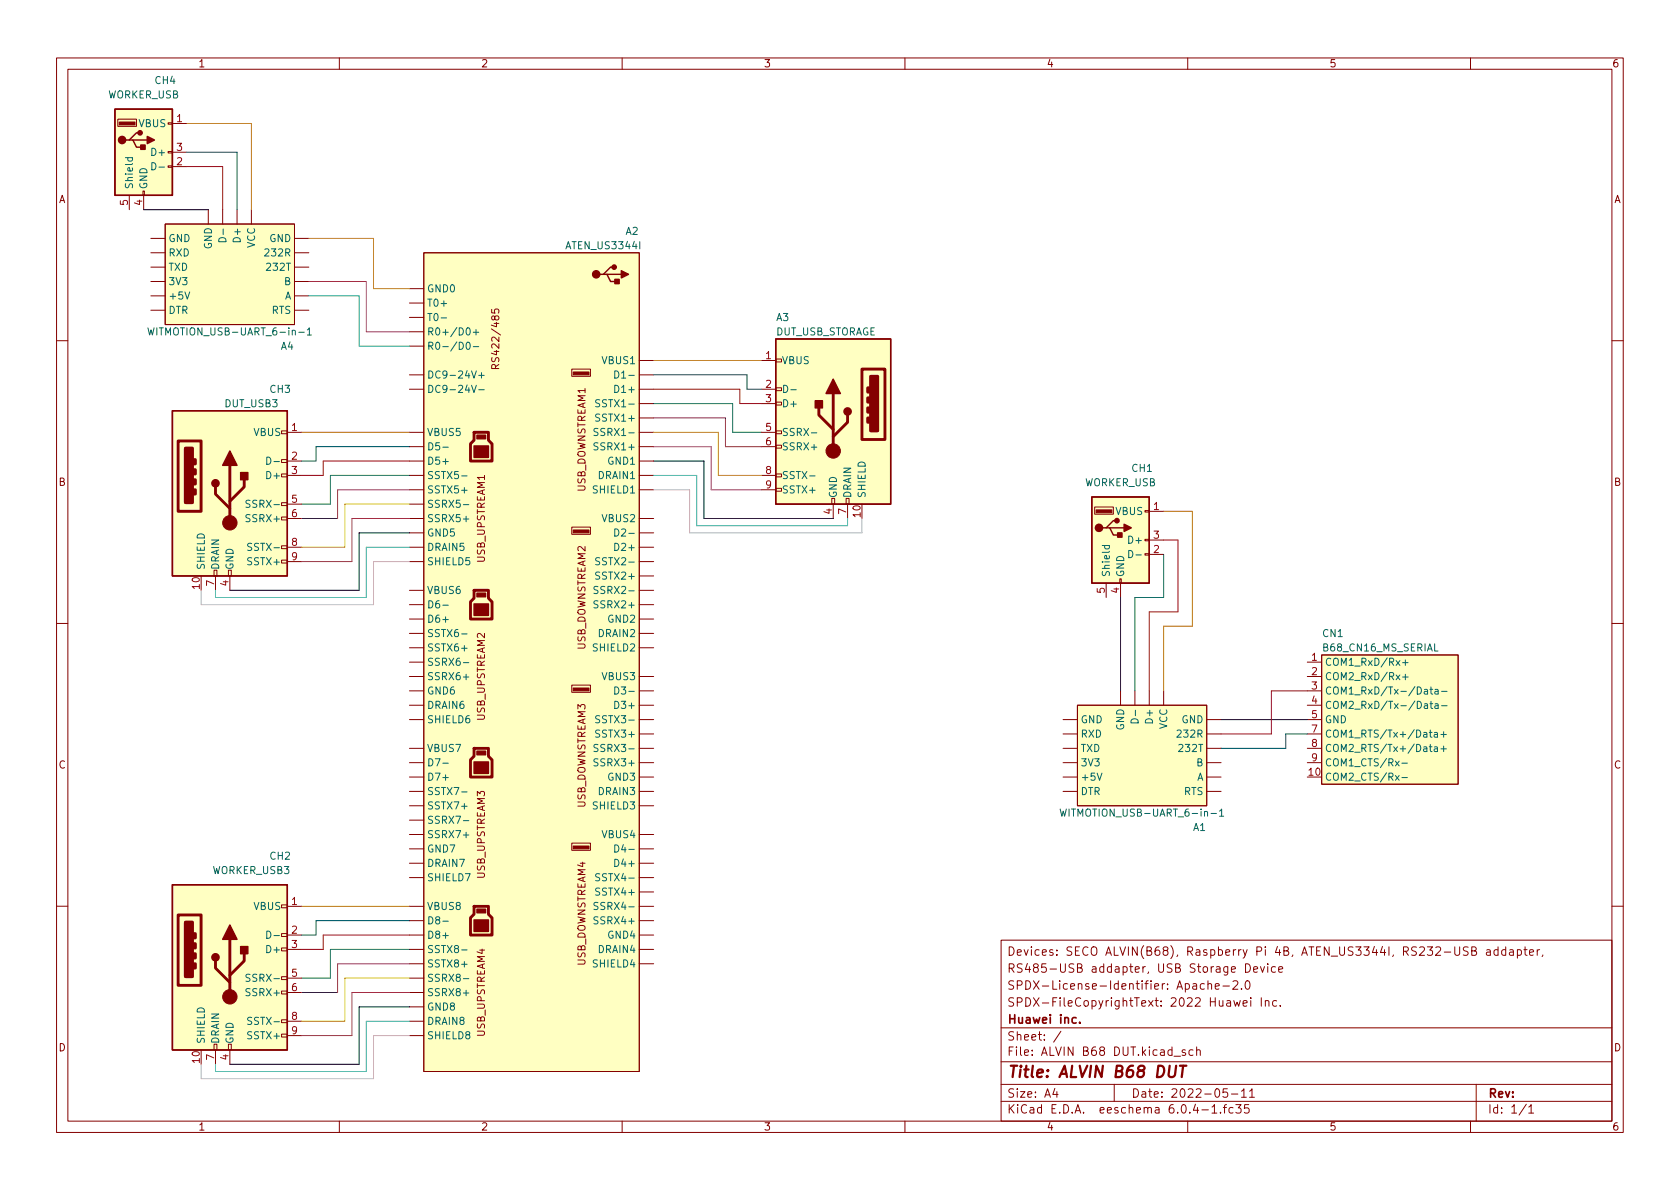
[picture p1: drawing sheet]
<svg xmlns="http://www.w3.org/2000/svg" width="297mm" height="210mm" viewBox="0 0 297 210" stroke-linecap="round" stroke-linejoin="round" font-family="sans-serif">
<g fill="none" stroke="#840000" stroke-width=".18">
<path d="M10 10.2h277v190.1h-277zM12 12.2h273v186.1h-273zM60 10.2v2M110 10.2v2M160 10.2v2M210 10.2v2M260 10.2v2M20.8 21.1h3.3v1.2h-3.3zM22.9 34.5v2.6M25.3 33.8h.2v.7h-.2zM25.4 34.5v2.6M29.2 39.6h22.9v17.8h-22.9z"/>
<path d="M29.7 29.3h.8v.3h-.8zM29.7 26.8h.8v.2h-.8zM29.7 21.7h.8v.3h-.8zM30.5 21.8h2.5M30.5 29.5h2.5M30.5 26.9h2.5M36.8 37.1v2.5M39.4 37.1v2.5M41.9 37.1v2.5M44.4 37.1v2.5M26.7 52.3h2.5M26.7 44.7h2.5"/>
<path d="M26.7 47.2h2.5M26.7 49.8h2.5M26.7 54.9h2.5M26.7 42.2h2.5M52.1 52.3h2.5M52.1 44.7h2.5M52.1 47.2h2.5M52.1 49.8h2.5M52.1 54.9h2.5M52.1 42.2h2.5M72.4 51h2.5M72.4 58.7h2.5"/>
<path d="M72.4 53.6h2.5M72.4 56.1h2.5M74.9 44.7h38.1v144.8h-38.1zM86.9 54.7v.6l.6 .1-.1-.2 .1-.4 .2-.2 .4 .1 .1 .2-.1 .5M10 60.2h2M49.8 76.2h1v.5h-1zM50.8 76.4h2.5M72.4 68.8h2.5M72.4 76.4h2.5M72.4 79h2.5M72.4 66.3h2.5M72.4 61.2h2.5"/>
<path d="M87.6 65.2l-.1-.6-.1-.2-.3 .1-.2 .7h1.3M88.2 64.4l-.6 .5M101.1 65.3h3.3v1.2h-3.3zM113 63.7h2.6M113 68.8h2.6M113 71.4h2.6M113 76.4h2.6M113 79h2.6M113 66.3h2.6M113 73.9h2.6M134.6 63.7h2.6M134.6 68.8h2.6"/>
<path d="M134.6 71.4h2.6M134.6 76.4h2.6M134.6 79h2.6M137.2 78.7h1v.5h-1zM137.2 76.2h1v.5h-1zM137.2 71.1h1v.5h-1zM137.2 68.6h1v.5h-1zM137.2 63.5h1v.5h-1zM285 60.2h2M49.8 99.1h1v.5h-1zM49.8 96.5h1v.5h-1zM49.8 91.4h1v.5h-1z"/>
<path d="M49.8 88.9h1v.5h-1zM49.8 83.8h1v.5h-1zM49.8 81.3h1v.5h-1zM50.8 84.1h2.5M50.8 96.8h2.5M50.8 81.5h2.5M50.8 99.3h2.5M50.8 91.7h2.5M50.8 89.1h2.5M72.4 84.1h2.5M72.4 86.6h2.5M72.4 96.8h2.5"/>
<path d="M72.4 94.2h2.5M72.4 81.5h2.5M72.4 99.3h2.5M72.4 91.7h2.5M72.4 89.1h2.5M101.1 93.2h3.3v1.3h-3.3zM113 84.1h2.6M113 86.6h2.6M113 96.8h2.6M113 94.2h2.6M113 81.5h2.6M113 99.3h2.6"/>
<path d="M113 91.7h2.6M134.6 84.1h2.6M134.6 86.6h2.6M137.2 86.4h1v.5h-1zM137.2 83.8h1v.5h-1zM147.1 88.1h.5v1h-.5zM147.3 89.1v2.6M149.6 88.1h.5v1h-.5zM149.9 89.1v2.6M193.5 89.7h3.3v1.2h-3.3zM202.4 97.9h.8v.3h-.8zM202.4 95.4h.8v.2h-.8z"/>
<path d="M202.4 90.3h.8v.2h-.8zM203.2 90.4h2.5M203.2 98h2.5M203.2 95.5h2.5M10 110.2h2M37.8 100.8h.6v1h-.6zM38.1 101.8v2.6M40.4 100.8h.5v1h-.5zM40.6 101.8v2.6M72.4 109.5h2.5M72.4 106.9h2.5M72.4 112h2.5"/>
<path d="M72.4 114.5h2.5M72.4 104.4h2.5M72.4 119.6h2.5M72.4 117.1h2.5M113 109.5h2.6M113 106.9h2.6M113 112h2.6M113 114.5h2.6M113 104.4h2.6M113 119.6h2.6M113 101.8h2.6M195.6 103.1v2.6"/>
<path d="M198 102.4h.2v.7h-.2zM198.1 103.1v2.6M231.1 119.6h2.6M231.1 117.1h2.6M233.7 115.8h24.1v22.9h-24.1zM285 110.2h2M72.4 137.4h2.5M72.4 132.3h2.5M72.4 134.9h2.5M72.4 139.9h2.5M72.4 127.2h2.5M72.4 124.7h2.5"/>
<path d="M72.4 122.2h2.5M101.1 121.2h3.3v1.2h-3.3zM113 137.4h2.6M113 129.8h2.6M113 132.3h2.6M113 134.9h2.6M113 139.9h2.6M113 127.2h2.6M113 124.7h2.6M113 122.2h2.6M188 137.4h2.5M188 129.8h2.5"/>
<path d="M188 132.3h2.5M188 134.9h2.5M188 139.9h2.5M188 127.2h2.5M190.5 124.7h22.9v17.8h-22.9zM198.1 122.2v2.5M200.7 122.2v2.5M203.2 122.2v2.5M205.7 122.2v2.5M213.4 137.4h2.5M213.4 129.8h2.5M213.4 132.3h2.5"/>
<path d="M213.4 134.9h2.5M213.4 139.9h2.5M213.4 127.2h2.5M231.1 129.8h2.6M231.1 132.3h2.6M231.1 134.9h2.6M231.1 127.2h2.6M231.1 124.7h2.6M231.1 122.2h2.6M72.4 152.6h2.5M72.4 150.1h2.5M72.4 142.5h2.5"/>
<path d="M72.4 155.2h2.5M72.4 147.6h2.5M72.4 145h2.5M101.1 149.1h3.3v1.3h-3.3zM113 152.6h2.6M113 150.1h2.6M113 142.5h2.6M113 155.2h2.6M113 147.6h2.6M113 157.7h2.6M10 160.2h2M49.8 175.3h1v.5h-1z"/>
<path d="M49.8 172.7h1v.5h-1zM49.8 167.6h1v.5h-1zM49.8 165.1h1v.5h-1zM49.8 160h1v.5h-1zM50.8 160.3h2.5M50.8 165.3h2.5M50.8 167.9h2.5M50.8 173h2.5M50.8 175.5h2.5M72.4 160.3h2.5M72.4 165.3h2.5M72.4 167.9h2.5"/>
<path d="M72.4 173h2.5M72.4 175.5h2.5M72.4 162.8h2.5M72.4 178h2.5M72.4 170.4h2.5M113 160.3h2.6M113 165.3h2.6M113 167.9h2.6M113 162.8h2.6M113 170.4h2.6M177 166.3h108v32h-108zM212.9 174l-.4-.1-.3 .3v.4l.2 .3h.5"/>
<path d="M213.6 174.1l.2-.2 .3 .1 .1 .9M213.6 173.4v1.5M214.9 174.4l.7-.1-.1-.3-.4-.1-.2 .2v.8h.6M216.2 174.4h1.2M218 173.6l.6-.2 .2 .2 .1 .3-1 1h1M218.1 176.9l.3 1 .3-.7 .3 .7 .3-1M219.5 174.8v.1M219.8 177.4l.7-.1-.1-.3-.4-.1-.2 .2 .1 .8h.5M220.2 170.4a.76 .76 0 0 1 .9 .8 .76 .76 0 0 1-.9 .7zM220.3 173.6l.2-.2a.81 .81 0 0 1 .6 .7 .81 .81 0 0 1-.3 .8h-.2a.81 .81 0 0 1-.3-1.3zM221.1 176.4v.2M221.1 176.9v1"/>
<path d="M221.6 171.4l.8-.1-.1-.3-.4-.1-.3 .2 .1 .8h.6M222.9 170.9l.3 1 .4-1M223 176.4v1.5M223.7 177.1l.2-.2 .4 .1 .1 .9M223.7 176.9v1M224.1 170.4v.2M224.1 170.9v1M225.5 171l-.4-.1-.3 .3v.4l.1 .3h.6M225.7 177l-.4-.1-.3 .3v.4l.1 .3h.6M226.1 171.4l.7-.1-.1-.3-.4-.1-.2 .2v.8h.6M226.4 177.8v.1M259.6 167.5l-.6-.1-.2 .2v.4l.6 .3 .2 .3-.3 .3h-.6"/>
<path d="M260.2 168.1h.5l.2-.1 .1-.3-.1-.2-.7-.1v1.5h.6l.3-.3a.39 .39 0 0 0-.4-.5M262.9 168h.5l.1 .9M263.5 168.3l-.5 .1a.29 .29 0 0 0-.2 .2 .29 .29 0 0 0 .2 .3h.5M264.9 168l-.5-.1-.3 .3v.4l.2 .3h.6M264.9 167.4v1.5M266.2 168l-.4-.1-.3 .3v.4l.2 .3h.5M266.2 167.4v1.5M266.9 168h.6l.1 .9M267.6 168.3l-.5 .1a.29 .29 0 0 0-.2 .2 .29 .29 0 0 0 .2 .3h.5M268.3 168l.4-.1 .3 .3v.4l-.1 .3h-.6M268.3 167.9v1.5M269.4 167.9h.6"/>
<path d="M269.6 167.4v1.3l.4 .2M270.4 168.4l.8-.1-.1-.3-.5-.1-.2 .2 .1 .8h.6M271.8 167.9v1M272.2 167.9l-.3 .1-.1 .2M272.8 168.9l-.2 .2M285 160.2h2M37.8 184.7h.6v1h-.6zM38.1 185.7v2.5M40.4 184.7h.5v1h-.5zM40.6 185.7v2.5M49.8 182.9h1v.5h-1zM49.8 180.3h1v.5h-1z"/>
<path d="M50.8 180.6h2.5M50.8 183.1h2.5M60 198.3v2M72.4 180.6h2.5M72.4 183.1h2.5M110 198.3v2M160 198.3v2M177 194.8h108M177 191.8h108M177 187.8h108M177 181.8h108M186.5 192.5l-.4 1h1"/>
<path d="M186.9 193v1M187.6 182.4l-1.3 1.9M197 191.8v3M207.6 186.8h1.1M209.6 185.7l-.4-.1-.2 .2 .1 .3 .5 .1v.4h-.6M210 198.3v2M210.9 185.7l-.4-.1-.3 .3v.4l.2 .3h.5M211.6 185.8l.2-.2 .3 .1 .1 .9M211.6 185.1v1.5M212.5 196.3h1.1M214.3 195.8l.4-.5v1.5M214.3 196.8h.8"/>
<path d="M215.8 196.7v.1M216.3 195.8h.6M216.9 195.3l-.4 .2v1.3M217 192.5h-.7l-.1 .7 .2-.1 .5 .1 .2 .2-.1 .5-.2 .1-.6-.1M217.7 193.5h1.2M218 195.9l-.4-.1-.3 .3v.4l.1 .3h.6M218.5 195.3h.9l-.5 .6 .5 .1v.7l-.3 .1h-.4l-.2-.1M219.5 193l.4-.5v1.5M219.5 194h.9M220.8 195.3h-.7l-.1 .7 .2-.1 .5 .1 .2 .2-.1 .5-.2 .1-.6-.1M220.9 193l.5-.5v1.5M220.9 194h.9"/>
<path d="M260 198.3v2M261 191.8v6.5M269.9 195.3l-1.3 1.9M270.3 195.8l.4-.5v1.5M270.3 196.8h.9"/>
</g>
<path d="M206.8 188.5l-.2 1.6 .2 .3a.66 .66 0 0 0 1-.3l.2-1.6M208.6 188.5h1.2M209.2 188.5l-.3 2" fill="none" stroke="#840000" stroke-width=".4"/>
<path d="M190.3 180l-.5-.1-.2 .3v.4l.1 .3h.6M190.9 180.8v.1" fill="none" stroke="#840000" stroke-width=".3"/>
<g fill="#ffffc2" stroke="#ffffc2" stroke-width=".18">
<path d="M20.3 19.3h10.2v15.2h-10.2z"/>
<path d="M30.5 156.5h20.3v29.2h-20.3z"/>
<path d="M190.5 124.7h22.9v17.8h-22.9z"/>
<path d="M137.2 59.9h20.3v29.2h-20.3z"/>
<path d="M74.9 44.7h38.1v144.8h-38.1z"/>
<path d="M29.2 39.6h22.9v17.8h-22.9z"/>
<path d="M30.5 72.6h20.3v29.2h-20.3z"/>
<path d="M233.7 115.8h24.1v22.9h-24.1z"/>
<path d="M193 87.9h10.2v15.2h-10.2z"/>
</g>
<g fill="none" stroke="#840000" stroke-width=".25">
<path d="M20.3 19.3h10.2v15.2h-10.2zM22.9 24.8h.6l.6 1.2h1.3M23.5 24.8h2.5M24.8 23.5h-.7l-1.2 1.3h-.7M106.7 48.5h.6l.6 1.3h1.3M107.3 48.5h2.6M108.6 47.2h-.7l-1.2 1.3h-.7M137.2 59.9h20.3v29.2h-20.3zM30.5 72.6h20.3v29.2h-20.3zM193 87.9h10.2v15.2h-10.2zM195.6 93.3h.6l.6 1.3h1.3M196.2 93.3h2.6"/>
<path d="M197.5 92.1h-.7l-1.2 1.2h-.7M30.5 156.5h20.3v29.2h-20.3z"/>
</g>
<g fill="#840000" stroke="#840000" stroke-width=".25">
<path d="M26 24.1l1.3 .7-1.3 .6z"/>
<path d="M24.9 25.6h.8v.8h-.8z"/>
<path d="M40.6 163.6l1.3 2.5h-2.5z"/>
<path d="M42.5 167.4h1.3v1.3h-1.3z"/>
<path d="M147.3 67.1l1.3 2.5h-2.6z"/>
<path d="M144.1 70.9h1.3v1.2h-1.3z"/>
<path d="M84.3 160.8h1.6v.6h-1.6z"/>
<path d="M84.3 132.8h1.6v.7h-1.6z"/>
<path d="M84.3 104.9h1.6v.6h-1.6z"/>
<path d="M84.3 77h1.6v.6h-1.6z"/>
<path d="M83.8 162.7h2.6v2h-2.6z"/>
<path d="M83.8 134.7h2.6v2.1h-2.6z"/>
<path d="M83.8 106.8h2.6v2h-2.6z"/>
<path d="M83.8 78.9h2.6v2h-2.6z"/>
<path d="M109.9 47.9l1.2 .6-1.2 .6z"/>
<path d="M108.7 49.4h.8v.8h-.8z"/>
<path d="M40.6 79.8l1.3 2.5h-2.5z"/>
<path d="M42.5 83.6h1.3v1.2h-1.3z"/>
<path d="M198.8 92.7l1.2 .6-1.2 .7z"/>
<path d="M197.6 94.2h.8v.8h-.8z"/>
<circle cx="21.6" cy="24.8" r=".63"/>
<circle cx="24.8" cy="23.5" r=".38"/>
<circle cx="38.1" cy="169.3" r=".63"/>
<circle cx="149.9" cy="72.8" r=".63"/>
<circle cx="105.4" cy="48.5" r=".63"/>
<circle cx="108.6" cy="47.2" r=".38"/>
<circle cx="38.1" cy="85.5" r=".63"/>
<circle cx="194.3" cy="93.3" r=".63"/>
<circle cx="197.5" cy="92.1" r=".38"/>
</g>
<g fill="#840000" stroke="#840000" stroke-width=".18">
<path d="M21.1 21.6h2.8v.5h-2.8z"/>
<path d="M101.3 149.6h2.8v.5h-2.8z"/>
<path d="M101.3 121.7h2.8v.5h-2.8z"/>
<path d="M101.3 93.7h2.8v.5h-2.8z"/>
<path d="M101.3 65.8h2.8v.5h-2.8z"/>
<path d="M193.8 90.2h2.8v.5h-2.8z"/>
<circle cx="40.6" cy="176.3" r="1.27"/>
<circle cx="147.3" cy="79.8" r="1.27"/>
<circle cx="40.6" cy="92.5" r="1.27"/>
</g>
<g fill="none" stroke="#006464" stroke-width=".18">
<path d="M22.2 27.9h1.2M22.6 27.9v.3l.2 .3 .6-.1v-.5M26.8 28.8a.64 .64 0 0 1 .8 .6 .64 .64 0 0 1-.8 .6zM28.1 29.5h1M26.2 58l.3 1.2 .2-.9 .2 .9 .3-1.2M32.7 51.6l.4 1.3 .4-1.3M38.9 42.1a.66 .66 0 0 1 .7 0 .66 .66 0 0 1 .3 .6h-1.2zM39.5 40.5v1M52.8 58.8h1M54.3 58.3l.4-.3v1.2M54.3 59.2h.8M78 56.2h1"/>
<path d="M82.6 58h.1a.68 .68 0 0 1 .5 .6 .68 .68 0 0 1-.5 .6 .84 .84 0 0 1-.1-1.2zM83.7 58.8h.9M84.2 58.3v.9M78.3 79.1h1M82.6 60.6l.1-.1a.68 .68 0 0 1 .5 .6 .68 .68 0 0 1-.5 .7 .84 .84 0 0 1-.1-1.2zM83.4 68.1l.4 1.3 .4-1.3M83.7 61.3h.9M84.6 68.9h1M84.6 66.4h1M85.1 65.9v1M105.7 78.4l-.5-.1-.1 .1v.4l.5 .2 .1 .3-.2 .3-.5-.1M105.7 75.8h-.5l-.1 .1v.3l.5 .3 .1 .3-.2 .2h-.5"/>
<path d="M106 73.3l-.4-.1-.2 .1v.4l.5 .2 .1 .3-.2 .3-.5-.1M106 70.7h-.4l-.2 .1v.4l.5 .2 .1 .3-.2 .2h-.5M108.7 68.1a.64 .64 0 0 1 .7 .7 .64 .64 0 0 1-.7 .6zM108.7 65.6a.64 .64 0 0 1 .7 .6 .64 .64 0 0 1-.7 .7zM138.6 68.1a.64 .64 0 0 1 .7 .7 .64 .64 0 0 1-.7 .6zM139.8 68.9h1M143.5 76.5h.9M44.2 88.5h-.5l-.2 .1v.3l.6 .3 .1 .3-.2 .2h-.5M44.5 96.1h-.5l-.2 .1v.4l.6 .2 .1 .3-.2 .2h-.5M47.2 80.8a.64 .64 0 0 1 .7 .7 .64 .64 0 0 1-.7 .6zM48.4 81.6h1M81.6 84.2h1"/>
<path d="M81.9 91.8h1M81.9 89.2h1M106 98.7l-.4-.1-.2 .1v.4l.5 .2 .1 .3-.2 .3-.5-.1M108.7 96.1a.64 .64 0 0 1 .7 .6 .64 .64 0 0 1-.7 .6zM108.7 93.5a.64 .64 0 0 1 .7 .7 .64 .64 0 0 1-.7 .6zM143.2 84.2h.9M194.9 96.5h1.3M195.4 96.5l-.1 .3 .2 .3 .6-.2v-.4M199.6 97.3a.64 .64 0 0 1 .7 .7 .64 .64 0 0 1-.7 .6zM200.8 98.1h1M78.3 107h1M81.6 112.1h1"/>
<path d="M81.9 119.7h1M81.9 117.2h1M105.7 106.3l-.5-.1-.1 .2v.3l.5 .3 .1 .3-.2 .2-.5-.1M105.7 103.8l-.5-.1-.1 .1v.4l.5 .2 .1 .3-.2 .3-.5-.1M106 101.2h-.4l-.2 .1v.3l.5 .3 .1 .3-.2 .2h-.5M248 119.7h1M248 117.2h1M248.5 116.7v1M248.5 119.2v1M78.3 135h1M105.7 134.2h-.5l-.1 .1v.4l.5 .2 .1 .3-.2 .2h-.5M105.7 131.7l-.5-.1-.1 .2v.3l.5 .3 .1 .3-.2 .2-.5-.1"/>
<path d="M106 129.2l-.4-.1-.2 .1v.4l.5 .2 .1 .3-.2 .3-.5-.1M106 126.6h-.4l-.2 .1v.3l.5 .3 .1 .3-.2 .2h-.5M108.7 124a.64 .64 0 0 1 .7 .6 .64 .64 0 0 1-.7 .7zM108.7 121.5a.64 .64 0 0 1 .7 .6 .64 .64 0 0 1-.7 .6zM194 136.7l.4 1.3 .4-1.3M200 127.3a.68 .68 0 0 1 .8-.2 .68 .68 0 0 1 .4 .7h-1.2zM200.8 125.6v1M247.9 135h.9M247.9 137.5h.9M251.9 122h.4l.1 .7M251.9 124.5h.4l.1 .8M252.4 122.2l-.4 .1-.2 .1 .2 .3h.4"/>
<path d="M252.4 124.7l-.4 .1-.2 .2 .2 .3 .4-.1M252.7 129.5h.5M252.7 132.1h.5M252.8 121.9h.5M252.8 124.4h.5M252.9 129.1v1.1l.3 .2M252.9 131.6v1.1l.3 .2M253 121.5v1.1l.3 .1M253 124v1.1l.3 .2M253.6 129.6h.5l.1 .8M253.6 132.1h.5l.1 .8M253.7 122h.5l.1 .7"/>
<path d="M253.7 124.5h.5l.1 .8M254.2 129.8l-.5 .1-.1 .2 .1 .3 .5-.1M254.2 132.4h-.5l-.1 .2 .1 .3 .5-.1M254.3 122.2l-.4 .1-.2 .1 .2 .3h.4M254.3 124.7l-.4 .1-.2 .2 .2 .3 .4-.1M254.8 129.9h.9M254.8 132.4h.9M254.9 122.3h1M254.9 124.8h1M255.2 129.4v1M255.2 131.9v1M81.6 140h1"/>
<path d="M81.9 147.7h1M81.9 145.1h1M105.7 159.6h-.5l-.1 .1v.4l.5 .2 .1 .3-.2 .2h-.5M106 157.1l-.4-.1-.2 .2v.3l.5 .3 .1 .3-.2 .2-.5-.1M106 154.6l-.4-.1-.2 .1v.4l.5 .2 .1 .3-.2 .3-.5-.1M108.7 152a.64 .64 0 0 1 .7 .6 .64 .64 0 0 1-.7 .6zM108.7 149.4a.64 .64 0 0 1 .7 .6 .64 .64 0 0 1-.7 .7zM187.4 143.1l.3 1.2 .3-.9 .2 .9 .3-1.2M214.1 143.8h1M215.6 143.4l.4-.3v1.2M215.6 144.3h.8M44.2 172.3h-.5l-.2 .1v.4l.6 .2 .1 .3-.2 .2h-.5"/>
<path d="M44.5 180l-.5-.1-.2 .1v.4l.6 .2 .1 .3-.2 .3-.5-.1M47.2 164.7a.64 .64 0 0 1 .7 .6 .64 .64 0 0 1-.7 .6zM48.4 165.4h1M78.3 162.9h1M81.6 168h1M81.9 175.6h1M81.9 173.1h1M105.7 162.2l-.5-.1-.1 .1v.4l.5 .2 .1 .3-.2 .3-.5-.1"/>
</g>
<g fill="none" stroke="#840000" stroke-width=".51">
<path d="M31.5 78h4.1v12.4h-4.1zM83.8 76.4h2.6v1.4l.6 .7v3h-3.8v-3l.6-.7zM144.8 72.1v1.3l2.5 2.5M147.3 69.6v10.2M149.9 73.4v1.3l-2.6 2.5M152.4 65.3h4.1v12.4h-4.1zM153.4 73.9h.3v.8h-.3zM153.4 72.1h.3v.8h-.3zM153.4 70.4h.3v.7h-.3zM153.4 68.6h.3v.7h-.3zM34.3 86.6h.2v.8h-.2zM34.3 84.8h.2v.8h-.2z"/>
<path d="M34.3 83.1h.2v.7h-.2zM34.3 81.3h.2v.7h-.2zM38.1 86.1v1.3l2.5 2.5M40.6 82.3v10.2M43.2 84.8v1.3l-2.6 2.5M83.8 104.4h2.6v1.4l.6 .6v3.1h-3.8v-3.1l.6-.6zM83.8 132.3h2.6v1.4l.6 .7v3h-3.8v-3l.6-.7zM31.5 161.8h4.1v12.4h-4.1zM34.3 170.4h.2v.8h-.2zM34.3 168.7h.2v.7h-.2zM34.3 166.9h.2v.7h-.2zM34.3 165.1h.2v.8h-.2z"/>
<path d="M38.1 169.9v1.3l2.5 2.5M40.6 166.1v10.2M43.2 168.7v1.2l-2.6 2.6M83.8 160.3h2.6v1.4l.6 .6v3h-3.8v-3l.6-.6z"/>
</g>
<g fill="#840000" stroke="#840000" stroke-width=".51">
<path d="M32.8 163.1h1.2v9.6h-1.2z"/>
<path d="M153.9 66.5h1.3v9.7h-1.3z"/>
<path d="M32.8 79.2h1.2v9.7h-1.2z"/>
</g>
<path d="M54.6 52.3h8.9v8.9h8.9M72.4 96.8h-7.6v8.9h-26.7v-1.3M115.6 84.1h7.6v8.9h26.7v-1.3M72.4 180.6h-7.6v8.9h-26.7v-1.3" fill="none" stroke="#17c8c5" stroke-width=".18"/>
<path d="M33 29.5h6.4v7.6M115.6 68.8h15.2v2.6h3.8M72.4 81.5h-15.3v2.6h-3.8M205.7 95.5h2.6v12.7h-5.1v14M72.4 165.3h-15.3v2.6h-3.8" fill="none" stroke="#c8000d" stroke-width=".18"/>
<path d="M72.4 99.3h-6.4v7.6h-30.4v-2.5M115.6 86.6h6.3v7.6h30.5v-2.5M72.4 183.1h-6.4v7.6h-30.4v-2.5" fill="none" stroke="#b4b4b4" stroke-width=".18"/>
<path d="M54.6 49.8h10.2v8.9h7.6M115.6 79h10.1v7.6h8.9M72.4 91.7h-10.2v7.6h-8.9M72.4 175.5h-10.2v7.6h-8.9" fill="none" stroke="#9c079b" stroke-width=".18"/>
<path d="M25.4 37.1h11.4M72.4 94.2h-8.9v10.2h-22.9M115.6 81.5h8.9v10.2h22.8M198.1 105.7v16.5M215.9 127.2h15.2M72.4 178h-8.9v10.2h-22.9" fill="none" stroke="#000" stroke-width=".18"/>
<path d="M54.6 42.2h11.4v8.8h6.4M115.6 76.4h11.4v7.7h7.6M72.4 89.1h-11.4v7.7h-7.7M72.4 173h-11.4v7.6h-7.7" fill="none" stroke="#cbcb03" stroke-width=".18"/>
<path d="M33 26.9h8.9v10.2M72.4 79h-16.5v2.5h-2.6M115.6 66.3h16.5v2.5h2.5M72.4 162.8h-16.5v2.5h-2.6" fill="none" stroke="#001aaf" stroke-width=".18"/>
<path d="M231.1 129.8h-3.8v2.5h-11.4" fill="none" stroke="#091098" stroke-width=".18"/>
<path d="M33 21.8h11.4v15.3M53.3 76.4h19.1M115.6 63.7h19M205.7 90.4h5.1v20.3h-5.1v11.5M53.3 160.3h19.1" fill="none" stroke="#bd7604" stroke-width=".18"/>
<path d="M115.6 71.4h13.9v5h5.1M72.4 84.1h-14v5h-5.1M205.7 98v7.7h-5v16.5M72.4 167.9h-14v5.1h-5.1" fill="none" stroke="#2c6d17" stroke-width=".18"/>
<path d="M115.6 73.9h12.7v5.1h6.3M72.4 86.6h-12.7v5.1h-6.4M72.4 170.4h-12.7v5.1h-6.4" fill="none" stroke="#680a80" stroke-width=".18"/>
<path d="M231.1 122.2h-6.3v7.6h-8.9" fill="none" stroke="#9f0b1c" stroke-width=".18"/>
<text font-size="2.8" fill="#840000" x="178" y="190.6">Title: ALVIN B68 DUT</text>
<g font-size="2.1" fill="#840000">
<text x="178" y="172">RS485-USB addapter, USB Storage Device</text>
<text x="178" y="169">Devices: SECO ALVIN(B68), Raspberry Pi 4B, ATEN_US3344I, RS232-USB addapter,</text>
<text x="178" y="178">SPDX-FileCopyrightText: 2022 Huawei Inc.</text>
<text x="178" y="175">SPDX-License-Identifier: Apache-2.0</text>
<text x="178" y="184">Sheet: /</text>
<text x="178" y="181">Huawei inc.</text>
<text x="178" y="186.7">File: ALVIN B68 DUT.kicad_sch</text>
<text x="178" y="196.9">KiCad E.D.A. eeschema 6.0.4-1.fc35</text>
<text x="178" y="194.1">Size: A4</text>
<text x="200" y="194.1">Date: 2022-05-11</text>
<text x="263" y="194.1">Rev:</text>
<text x="263" y="196.9">Id: 1/1</text>
</g>
<g font-size="1.8" fill="#840000">
<text x="35" y="11.9">1</text>
<text x="85" y="11.9">2</text>
<text x="135" y="11.9">3</text>
<text x="185" y="11.9">4</text>
<text x="235" y="11.9">5</text>
<text x="285" y="11.9">6</text>
<text x="10.3" y="35.9">A</text>
<text x="285.3" y="35.9">A</text>
<text x="88.3" y="64.4" transform="rotate(-90 88.3 64.4)">RS422/485</text>
<text x="10.3" y="85.9">B</text>
<text x="103.5" y="87.1" transform="rotate(-90 103.5 87.1)">USB_DOWNSTREAM1</text>
<text x="285.3" y="85.9">B</text>
<text x="85.7" y="99.5" transform="rotate(-90 85.7 99.5)">USB_UPSTREAM1</text>
<text x="103.5" y="115" transform="rotate(-90 103.5 115)">USB_DOWNSTREAM2</text>
<text x="85.7" y="127.4" transform="rotate(-90 85.7 127.4)">USB_UPSTREAM2</text>
<text x="10.3" y="135.9">C</text>
<text x="285.3" y="135.9">C</text>
<text x="103.5" y="143" transform="rotate(-90 103.5 143)">USB_DOWNSTREAM3</text>
<text x="85.7" y="155.4" transform="rotate(-90 85.7 155.4)">USB_UPSTREAM3</text>
<text x="103.5" y="170.9" transform="rotate(-90 103.5 170.9)">USB_DOWNSTREAM4</text>
<text x="10.3" y="185.9">D</text>
<text x="85.7" y="183.3" transform="rotate(-90 85.7 183.3)">USB_UPSTREAM4</text>
<text x="285.3" y="185.9">D</text>
<text x="35" y="199.9">1</text>
<text x="85" y="199.9">2</text>
<text x="135" y="199.9">3</text>
<text x="185" y="199.9">4</text>
<text x="235" y="199.9">5</text>
<text x="285" y="199.9">6</text>
</g>
<g font-size="1.8" fill="#006464">
<text x="19" y="17.4">WORKER_USB</text>
<text x="27.4" y="14.9">CH4</text>
<text x="24.6" y="22.5">VBUS</text>
<text x="27.2" y="27.6">D+</text>
<text x="23.5" y="33.5" transform="rotate(-90 23.5 33.5)">Shield</text>
<text x="26" y="33.5" transform="rotate(-90 26 33.5)">GND</text>
<text x="110.6" y="41.5">A2</text>
<text x="29.7" y="42.8">GND</text>
<text x="29.7" y="45.3">RXD</text>
<text x="29.7" y="47.9">TXD</text>
<text x="37.5" y="44.1" transform="rotate(-90 37.5 44.1)">GND</text>
<text x="42.5" y="42.4" transform="rotate(-90 42.5 42.4)">D+</text>
<text x="45.1" y="43.9" transform="rotate(-90 45.1 43.9)">VCC</text>
<text x="47.3" y="45.3">232R</text>
<text x="47.5" y="47.9">232T</text>
<text x="47.6" y="42.8">GND</text>
<text x="100.3" y="44.1">ATEN_US3344I</text>
<text x="29.7" y="53">+5V</text>
<text x="29.7" y="50.4">3V3</text>
<text x="50.3" y="53">A</text>
<text x="50.3" y="50.4">B</text>
<text x="75.4" y="51.7">GND0</text>
<text x="27.5" y="59.3">WITMOTION_USB-UART_6-in-1</text>
<text x="29.7" y="55.5">DTR</text>
<text x="48" y="55.5">RTS</text>
<text x="75.4" y="59.3">R0+/D0+</text>
<text x="75.4" y="54.2">T0+</text>
<text x="75.4" y="56.8">T0-</text>
<text x="137" y="59.3">DUT_USB_STORAGE</text>
<text x="137.3" y="56.8">A3</text>
<text x="49.7" y="61.8">A4</text>
<text x="75.4" y="61.8">R0-/D0-</text>
<text x="106.6" y="64.4">VBUS1</text>
<text x="138.2" y="64.4">VBUS</text>
<text x="47.8" y="69.5">CH3</text>
<text x="75.4" y="66.9">DC9-24V+</text>
<text x="75.4" y="69.5">DC9-24V-</text>
<text x="109.2" y="69.5">D1+</text>
<text x="109.7" y="66.9">D1-</text>
<text x="39.8" y="72">DUT_USB3</text>
<text x="44.9" y="77.1">VBUS</text>
<text x="75.4" y="77.1">VBUS5</text>
<text x="105.9" y="74.5">SSTX1+</text>
<text x="106.1" y="77.1">SSRX1-</text>
<text x="106.3" y="72">SSTX1-</text>
<text x="138.2" y="72">D+</text>
<text x="138.2" y="77.1">SSRX-</text>
<text x="75.4" y="82.2">D5+</text>
<text x="75.4" y="79.6">D5-</text>
<text x="105.7" y="79.6">SSRX1+</text>
<text x="107.6" y="82.2">GND1</text>
<text x="138.2" y="79.6">SSRX+</text>
<text x="200.2" y="83.4">CH1</text>
<text x="44.4" y="89.8">SSRX-</text>
<text x="47.5" y="84.7">D+</text>
<text x="75.4" y="89.8">SSRX5-</text>
<text x="75.4" y="87.2">SSTX5+</text>
<text x="75.4" y="84.7">SSTX5-</text>
<text x="105.1" y="87.2">SHIELD1</text>
<text x="105.9" y="84.7">DRAIN1</text>
<text x="138.2" y="84.7">SSTX-</text>
<text x="138.2" y="87.2">SSTX+</text>
<text x="148" y="88.1" transform="rotate(-90 148 88.1)">GND</text>
<text x="150.5" y="88.1" transform="rotate(-90 150.5 88.1)">DRAIN</text>
<text x="153" y="88.1" transform="rotate(-90 153 88.1)">SHIELD</text>
<text x="191.7" y="86">WORKER_USB</text>
<text x="43.9" y="92.3">SSRX+</text>
<text x="75.4" y="94.9">GND5</text>
<text x="75.4" y="92.3">SSRX5+</text>
<text x="106.6" y="92.3">VBUS2</text>
<text x="109.7" y="94.9">D2-</text>
<text x="197.3" y="91.1">VBUS</text>
<text x="36.2" y="100.8" transform="rotate(-90 36.2 100.8)">SHIELD</text>
<text x="38.7" y="100.8" transform="rotate(-90 38.7 100.8)">DRAIN</text>
<text x="41.3" y="100.8" transform="rotate(-90 41.3 100.8)">GND</text>
<text x="44.1" y="99.9">SSTX+</text>
<text x="44.6" y="97.4">SSTX-</text>
<text x="75.4" y="97.4">DRAIN5</text>
<text x="75.4" y="99.9">SHIELD5</text>
<text x="106.3" y="99.9">SSTX2-</text>
<text x="109.2" y="97.4">D2+</text>
<text x="199.9" y="96.1">D+</text>
<text x="75.4" y="107.6">D6-</text>
<text x="75.4" y="105">VBUS6</text>
<text x="105.7" y="107.6">SSRX2+</text>
<text x="105.9" y="102.5">SSTX2+</text>
<text x="106.1" y="105">SSRX2-</text>
<text x="196.2" y="102.1" transform="rotate(-90 196.2 102.1)">Shield</text>
<text x="198.8" y="102.1" transform="rotate(-90 198.8 102.1)">GND</text>
<text x="75.4" y="110.1">D6+</text>
<text x="75.4" y="112.6">SSTX6-</text>
<text x="105.9" y="112.6">DRAIN2</text>
<text x="107.6" y="110.1">GND2</text>
<text x="233.9" y="112.6">CN1</text>
<text x="75.4" y="117.7">SSRX6-</text>
<text x="75.4" y="115.2">SSTX6+</text>
<text x="105.1" y="115.2">SHIELD2</text>
<text x="234.1" y="115.2">B68_CN16_MS_SERIAL</text>
<text x="234.2" y="117.7">COM1_RxD/Rx+</text>
<text x="75.4" y="125.3">DRAIN6</text>
<text x="75.4" y="122.8">GND6</text>
<text x="75.4" y="120.3">SSRX6+</text>
<text x="106.6" y="120.3">VBUS3</text>
<text x="109.2" y="125.3">D3+</text>
<text x="109.7" y="122.8">D3-</text>
<text x="234.2" y="120.3">COM2_RxD/Rx+</text>
<text x="234.2" y="122.8">COM1_RxD/Tx-/Data-</text>
<text x="234.2" y="125.3">COM2_RxD/Tx-/Data-</text>
<text x="75.4" y="127.9">SHIELD6</text>
<text x="105.9" y="130.4">SSTX3+</text>
<text x="106.3" y="127.9">SSTX3-</text>
<text x="191" y="127.9">GND</text>
<text x="191" y="130.4">RXD</text>
<text x="198.8" y="129.1" transform="rotate(-90 198.8 129.1)">GND</text>
<text x="203.8" y="127.5" transform="rotate(-90 203.8 127.5)">D+</text>
<text x="206.4" y="129" transform="rotate(-90 206.4 129)">VCC</text>
<text x="208.6" y="130.4">232R</text>
<text x="208.9" y="127.9">GND</text>
<text x="234.2" y="127.9">GND</text>
<text x="234.2" y="130.4">COM1_RTS/Tx+/Data+</text>
<text x="75.4" y="135.5">D7-</text>
<text x="75.4" y="133">VBUS7</text>
<text x="105.7" y="135.5">SSRX3+</text>
<text x="106.1" y="133">SSRX3-</text>
<text x="191" y="135.5">3V3</text>
<text x="191" y="133">TXD</text>
<text x="208.8" y="133">232T</text>
<text x="211.6" y="135.5">B</text>
<text x="234.2" y="133">COM2_RTS/Tx+/Data+</text>
<text x="234.2" y="135.5">COM1_CTS/Rx-</text>
<text x="75.4" y="138">D7+</text>
<text x="75.4" y="143.1">SSTX7+</text>
<text x="75.4" y="140.6">SSTX7-</text>
<text x="105.1" y="143.1">SHIELD3</text>
<text x="105.9" y="140.6">DRAIN3</text>
<text x="107.6" y="138">GND3</text>
<text x="191" y="138">+5V</text>
<text x="191" y="140.6">DTR</text>
<text x="209.3" y="140.6">RTS</text>
<text x="211.6" y="138">A</text>
<text x="234.2" y="138">COM2_CTS/Rx-</text>
<text x="75.4" y="148.2">SSRX7+</text>
<text x="75.4" y="145.7">SSRX7-</text>
<text x="106.6" y="148.2">VBUS4</text>
<text x="188.8" y="144.4">WITMOTION_USB-UART_6-in-1</text>
<text x="211" y="146.9">A1</text>
<text x="37.6" y="154.6">WORKER_USB3</text>
<text x="47.8" y="152">CH2</text>
<text x="75.4" y="153.3">DRAIN7</text>
<text x="75.4" y="150.7">GND7</text>
<text x="75.4" y="155.8">SHIELD7</text>
<text x="106.3" y="155.8">SSTX4-</text>
<text x="109.2" y="153.3">D4+</text>
<text x="109.7" y="150.7">D4-</text>
<text x="44.9" y="160.9">VBUS</text>
<text x="75.4" y="160.9">VBUS8</text>
<text x="105.9" y="158.4">SSTX4+</text>
<text x="106.1" y="160.9">SSRX4-</text>
<text x="75.4" y="166">D8+</text>
<text x="75.4" y="163.4">D8-</text>
<text x="105.7" y="163.4">SSRX4+</text>
<text x="107.6" y="166">GND4</text>
<text x="44.4" y="173.6">SSRX-</text>
<text x="47.5" y="168.5">D+</text>
<text x="75.4" y="173.6">SSRX8-</text>
<text x="75.4" y="171.1">SSTX8+</text>
<text x="75.4" y="168.5">SSTX8-</text>
<text x="105.1" y="171.1">SHIELD4</text>
<text x="105.9" y="168.5">DRAIN4</text>
<text x="43.9" y="176.1">SSRX+</text>
<text x="75.4" y="178.7">GND8</text>
<text x="75.4" y="176.1">SSRX8+</text>
<text x="36.2" y="184.7" transform="rotate(-90 36.2 184.7)">SHIELD</text>
<text x="38.7" y="184.7" transform="rotate(-90 38.7 184.7)">DRAIN</text>
<text x="41.3" y="184.7" transform="rotate(-90 41.3 184.7)">GND</text>
<text x="44.1" y="183.8">SSTX+</text>
<text x="44.6" y="181.2">SSTX-</text>
<text x="75.4" y="181.2">DRAIN8</text>
<text x="75.4" y="183.8">SHIELD8</text>
</g>
<g font-size="1.8" fill="#a90000">
<text x="31.3" y="21.6">1</text>
<text x="31.3" y="29.2">2</text>
<text x="31.3" y="26.7">3</text>
<text x="22.6" y="36.3" transform="rotate(-90 22.6 36.3)">5</text>
<text x="25.1" y="36.3" transform="rotate(-90 25.1 36.3)">4</text>
<text x="135.4" y="63.5">1</text>
<text x="135.4" y="68.6">2</text>
<text x="135.4" y="71.1">3</text>
<text x="51.6" y="76.2">1</text>
<text x="135.4" y="76.2">5</text>
<text x="51.6" y="81.3">2</text>
<text x="51.6" y="83.8">3</text>
<text x="135.4" y="78.7">6</text>
<text x="135.4" y="83.8">8</text>
<text x="51.6" y="88.9">5</text>
<text x="135.4" y="86.4">9</text>
<text x="51.6" y="91.4">6</text>
<text x="147.1" y="90.9" transform="rotate(-90 147.1 90.9)">4</text>
<text x="149.6" y="90.9" transform="rotate(-90 149.6 90.9)">7</text>
<text x="152.1" y="91.4" transform="rotate(-90 152.1 91.4)">10</text>
<text x="204" y="90.2">1</text>
<text x="204" y="95.2">3</text>
<text x="51.6" y="96.5">8</text>
<text x="51.6" y="99.1">9</text>
<text x="204" y="97.8">2</text>
<text x="35.3" y="104.1" transform="rotate(-90 35.3 104.1)">10</text>
<text x="37.8" y="103.6" transform="rotate(-90 37.8 103.6)">7</text>
<text x="40.4" y="103.6" transform="rotate(-90 40.4 103.6)">4</text>
<text x="195.3" y="104.9" transform="rotate(-90 195.3 104.9)">5</text>
<text x="197.9" y="104.9" transform="rotate(-90 197.9 104.9)">4</text>
<text x="231.9" y="116.8">1</text>
<text x="231.9" y="119.4">2</text>
<text x="231.9" y="121.9">3</text>
<text x="231.9" y="124.5">4</text>
<text x="231.9" y="127">5</text>
<text x="231.9" y="129.5">7</text>
<text x="231.4" y="137.2">10</text>
<text x="231.9" y="132.1">8</text>
<text x="231.9" y="134.6">9</text>
<text x="51.6" y="160">1</text>
<text x="51.6" y="165.1">2</text>
<text x="51.6" y="167.6">3</text>
<text x="51.6" y="172.7">5</text>
<text x="51.6" y="175.3">6</text>
<text x="51.6" y="180.3">8</text>
<text x="51.6" y="182.9">9</text>
<text x="35.3" y="187.9" transform="rotate(-90 35.3 187.9)">10</text>
<text x="37.8" y="187.4" transform="rotate(-90 37.8 187.4)">7</text>
<text x="40.4" y="187.4" transform="rotate(-90 40.4 187.4)">4</text>
</g>
</svg>
